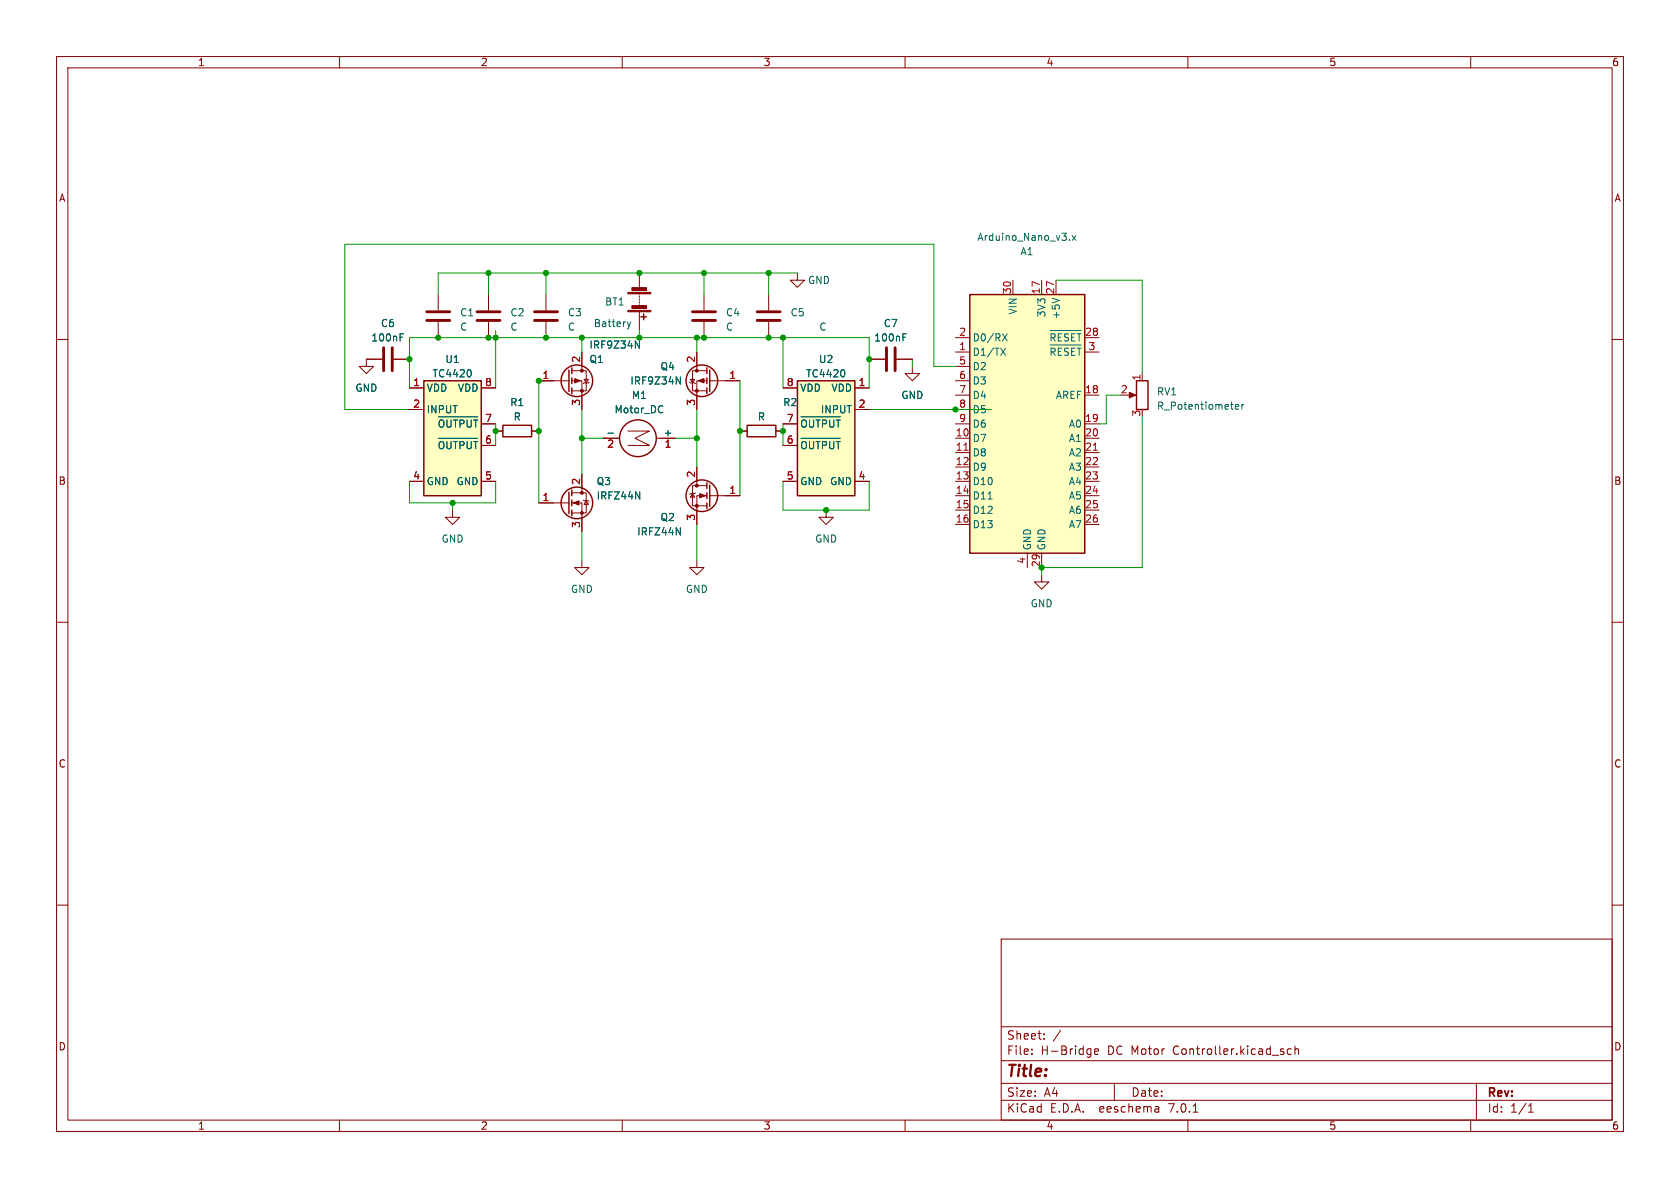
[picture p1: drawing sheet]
<svg xmlns="http://www.w3.org/2000/svg" width="297mm" height="210mm" viewBox="0 0 297 210" stroke-linecap="round" stroke-linejoin="round" font-family="sans-serif">
<g fill="none" stroke="#840000" stroke-width=".18">
<path d="M10 10h277v190h-277zM12 12h273v186h-273zM60 10v2M110 10v2M160 10v2M210 10v2M260 10v2M10 60h2M77.5 52.1v2.8M77.5 56.9v2.8M86.4 52.1v2.8M86.4 56.9v2.8"/>
<path d="M96.5 52.1v2.8M96.5 56.9v2.8M113 48.3v2.5M113 51.8v.3M113 52.3v.3M113 52.8v.3M113 53.3v.3M113 53.8v.3M113 55.1v3.3M124.5 52.1v2.8M124.5 56.9v2.8M135.9 52.1v2.8"/>
<path d="M135.9 56.9v2.8M141 48.3v1.2h1.2l-1.2 1.3-1.3-1.3h1.3M168.9 59.7h2.5M179.1 49.5v2.6M184.1 49.5v2.6M186.7 49.5v2.6M191.8 59.7h2.5M285 60h2M67.6 63.5h-2.8v1.3h1.2l-1.2 1.2-1.3-1.2h1.3M69.6 63.5h2.8M72.4 68.6h2.5M72.4 72.4h2.5"/>
<path d="M85.1 68.6h2.5M85.1 78.7h2.5M85.1 74.9h2.5M87.6 76.2h1.3M94 76.2h1.2M95.2 67.3h5.4M101.1 67.3h1.8v5.1M101.1 65.5h2.5v3.6h-2.5M102.9 62.2v3.3M103.3 67.1h.7l-.4 .6zM104.1 67.6l-.1 .1h-.7l-.2 .1M106.7 77.5h2.8"/>
<path d="M111 76.2h3.8l-2.5 1.3 2.5 1.2h-3.8M116 77.5h3.4M121.9 67.6l.1 .1h.8l.1 .1M122 67.1h.8l-.4 .6zM123.2 62.2v3.3M125 67.3h-1.8v5.1M125 65.5h-2.6v3.6h2.6M125.5 67.3h5.3M130.8 76.2h1.3M137.2 76.2h1.2M138.4 68.6h2.6M138.4 78.7h2.6"/>
<path d="M138.4 74.9h2.6M151.1 68.6h2.6M151.1 72.4h2.6M153.7 63.5h2.8M158.5 63.5h2.8M161.3 64.8v1.2h-1.3l1.3 1.3 1.3-1.3h-1.3M168.9 67.3h2.5M168.9 72.4h2.5M168.9 74.9h2.5M168.9 77.5h2.5M168.9 69.9h2.5M168.9 62.2h2.5"/>
<path d="M168.9 64.8h2.5M191.8 74.9h2.5M191.8 77.5h2.5M191.8 69.9h2.5M191.8 62.2h2.5M199.4 69.9h1M201.9 66v1.3M72.4 85.1h2.5M80 90.2v1.2h1.3l-1.3 1.3-1.3-1.3h1.3M85.1 85.1h2.5M95.2 88.9h5.4M101.1 88.9h1.8v5.1"/>
<path d="M101.1 87.1h2.5v3.6h-2.5M102.9 99.1v1.2h1.2l-1.2 1.3-1.3-1.3h1.3M102.9 83.8v3.3M103.1 88.4l.2 .1h.7l.1 .1M103.6 88.5l.4 .7h-.7zM122.4 87.2l.4 .7h-.8zM122.9 87.1l-.1 .1h-.8l-.1 .2M123.2 99.1v1.2h1.3l-1.3 1.3-1.3-1.3h1.3M123.2 82.6v3.3M125 87.6h-1.8v5.1M125 85.9h-2.6v3.5h2.6M125.5 87.6h5.3"/>
<path d="M138.4 85.1h2.6M146 90.2v1.2h1.3l-1.3 1.3-1.2-1.3h1.2M151.1 85.1h2.6M168.9 85.1h2.5M168.9 87.6h2.5M168.9 80h2.5M168.9 82.6h2.5M168.9 90.2h2.5M168.9 92.7h2.5M181.6 97.8v2.5M184.1 97.8v2.5M191.8 85.1h2.5"/>
<path d="M191.8 87.6h2.5M191.8 80h2.5M191.8 82.6h2.5M191.8 90.2h2.5M191.8 92.7h2.5M10 110h2M184.1 101.6v1.3h1.3l-1.3 1.2-1.2-1.2h1.2M285 110h2M10 160h2M285 160h2M177 166h108v32h-108zM60 198v2"/>
<path d="M110 198v2M160 198v2M177 194.5h108M177 191.5h108M177 187.5h108M177 181.5h108M182.4 186.3v.1M182.4 185.5v.1M184.6 183.6v.1M184.6 182.8v.1M193.5 185.9l.7-.1-.1-.3-.4-.1-.2 .2 .1 .7h.5M197 191.5v3"/>
<path d="M204.6 195.6l.3 .2v.8M204.9 196.5l-.5 .1M204.9 196h-.5M210 198v2M210.9 196.6h.9M226.9 186v.3M228.3 185.5l-.4-.1-.3 .3v.4l.1 .2h.6M228.9 185.5l.2-.1 .4 .1 .1 .9M228.9 184.9v1.5M260 198v2M261 191.5v6.5M270.2 196.6h.9"/>
<path d="M270.2 195.5l.4-.4v1.5"/>
</g>
<g fill="none" stroke="#840000" stroke-width=".51">
<path d="M75.4 56.6h4.1M75.4 55.1h4.1M84.3 56.6h4.1M84.3 55.1h4.1M94.5 56.6h4.1M94.5 55.1h4.1M122.4 56.6h4.1M122.4 55.1h4.1M133.9 56.6h4M133.9 55.1h4M67.8 61.5v4M69.3 61.5v4"/>
<path d="M156.7 61.5v4M158.2 61.5v4"/>
</g>
<g fill="none" stroke="#840000" stroke-width=".25">
<path d="M113.3 56h1M113.8 55.5v1M171.4 52.1h20.4v45.7h-20.4zM74.9 67.3h10.2v20.3h-10.2zM88.9 75.2h5.1v2h-5.1zM100.6 65.4v3.8M101.1 65v1M101.1 66.8v1M101.1 68.6v1M125 65v1M125 66.8v1M125 68.6v1"/>
<path d="M125.5 65.4v3.8M132.1 75.2h5.1v2h-5.1zM141 67.3h10.1v20.3h-10.1zM200.9 67.3h2v5.1h-2zM100.6 87v3.8M101.1 86.6v1M101.1 88.4v1M101.1 90.2v1M125 85.3v1.1M125 87.1v1M125 88.9v1M125.5 85.7v3.8"/>
<circle cx="102" cy="67.3" r="2.79"/>
<circle cx="112.8" cy="77.5" r="3.3"/>
<circle cx="124.1" cy="67.3" r="2.79"/>
<circle cx="102" cy="88.9" r="2.79"/>
<circle cx="124.1" cy="87.6" r="2.79"/>
</g>
<g fill="#840000" stroke="#840000" stroke-width=".18">
<path d="M123.4 67.3l1.1-.4v.8z"/>
<path d="M111 51.7h4.1v.2h-4.1z"/>
<path d="M111 54.9h4.1v.2h-4.1z"/>
<path d="M111.7 50.9h2.6v.5h-2.6z"/>
<path d="M111.7 54h2.6v.5h-2.6z"/>
<path d="M101.3 88.9l1.1-.4v.8z"/>
<path d="M101.6 66.9l1 .4-1 .4z"/>
<path d="M123.7 87.2l1 .4-1 .4z"/>
<path d="M199.6 69.3l1.2 .6-1.2 .5z"/>
<circle cx="123.2" cy="69.1" r=".25"/>
<circle cx="123.2" cy="65.5" r=".25"/>
<circle cx="102.9" cy="90.7" r=".25"/>
<circle cx="102.9" cy="87.1" r=".25"/>
<circle cx="102.9" cy="69.1" r=".25"/>
<circle cx="102.9" cy="65.5" r=".25"/>
<circle cx="123.2" cy="89.4" r=".25"/>
<circle cx="123.2" cy="85.9" r=".25"/>
</g>
<g fill="none" stroke="#006464" stroke-width=".18">
<path d="M70.7 59h.6M110.9 56.9l.3 .8M111.2 57.7l-.1 .3M111.5 56.9l-.3 .8M159.6 59h.6M177.2 59l.9 1.3M178.1 59l-.9 1.3M185.6 58.4h5.5M186 52.7l1.3 .4M186.5 59.2l-.2-.2h-.5v1.3M187.7 59h-.6v1.3M188.9 59.1l-.5-.1-.2 .2"/>
<path d="M189.1 42.4v.1M189.5 41.7l.7 .8M190.1 59h-.7v1.3M190.2 41.7l-.7 .8M190.4 59h.7M190.8 59v1.3M77.5 77.5h7M77.5 73.7h7M77.6 78.5a.42 .42 0 0 1 .5-.5 .42 .42 0 0 1 .4 .5M77.6 74.7a.42 .42 0 0 1 .5-.5 .42 .42 0 0 1 .4 .5M79 74.2v1.1M79 78.1v1"/>
<path d="M79.7 74.2v1.1M79.7 78.1v1M80.2 78.1h.7M80.2 74.2h.7M80.5 74.2v1.3M80.5 78.1v1.2M82 78.3l-.2-.2h-.5v1.2M82 74.5l-.2-.3h-.5v1.3M82.6 74.2v1.1M82.6 78.1v1M83.2 65.6v.8M83.3 74.2v1.1"/>
<path d="M83.3 78.1v1M83.7 78.1h.8M83.7 74.2h.8M84.1 74.2v1.3M84.1 78.1v1.2M107.5 76.6h.9M112.3 60.3l.7 1.2v-1.2M119.6 66.6l.7 1.3v-1.3M141.6 77.5h6.9M141.6 73.7h6.9M141.7 78.5a.42 .42 0 0 1 .4-.5 .42 .42 0 0 1 .5 .5M141.7 74.7a.42 .42 0 0 1 .4-.5 .42 .42 0 0 1 .5 .5"/>
<path d="M143.1 74.2v1.1M143.1 78.1v1M143.8 74.2v1.1M143.8 78.1v1M144.3 78.1h.7M144.3 74.2h.7M144.6 74.2v1.3M144.6 78.1v1.2M146.1 78.3l-.2-.2h-.5v1.2M146.1 74.5l-.2-.3h-.5v1.3M146.7 74.2v1.1M146.7 78.1v1"/>
<path d="M147.4 74.2v1.1M147.4 78.1v1M147.8 78.1h.8M147.8 74.2h.8M148.2 74.2v1.3M148.2 78.1v1.2M149.3 65.6v.8M176.9 61.5l.9 1.3M177.8 61.5l-.9 1.3M185.6 61h5.5M185.8 61.5v1.3M187.1 61.5v1.3"/>
<path d="M189.4 61.5v1.3M190.8 61.5v1.3M218.4 71.9l.6-.1-.1-.2-.3-.1-.2 .2 .1 .6h.4M219.5 71.5v.8M219.9 71.5l-.4 .2M112.4 86.9l.7 1.3v-1.3M119.6 93.3l.7 1.3v-1.3"/>
</g>
<g fill="#ffffc2" stroke="#ffffc2" stroke-width=".18">
<path d="M141 67.3h10.1v20.3h-10.1z"/>
<path d="M74.9 67.3h10.2v20.3h-10.2z"/>
<path d="M171.4 52.1h20.4v45.7h-20.4z"/>
</g>
<path d="M170.4 79.6h.7M193.3 79.6h.7" fill="none" stroke="#a90000" stroke-width=".18"/>
<g fill="none" stroke="#009600" stroke-width=".18">
<path d="M86.4 48.3v3.8M87.6 58.4v10.2M96.5 48.3v3.8M102.9 59.7v2.5M113 58.4v1.3M123.2 59.7v2.5M124.5 48.3v3.8M135.9 48.3v3.8M138.4 59.7v8.9M141 48.3h-63.5v3.8M186.7 49.5h15.2v16.5M72.4 68.6v-8.9h81.3v8.9"/>
<path d="M87.6 74.9v3.8M97.8 67.3h-2.6v21.6M102.9 77.5h3.8M102.9 72.4v11.4M119.4 77.5h3.8M123.2 72.4v10.2M130.8 67.3v20.3M138.4 74.9v3.8M153.7 72.4h21.6M161.3 63.5v1.3M168.9 64.8h-3.8v-21.6h-104.1v29.2h11.4M198.1 69.9h-2.5v5h-1.3"/>
<path d="M201.9 73.7v26.6h-17.8v1.3M72.4 85.1v3.8h15.2v-3.8M80 88.9v1.3M102.9 94v5.1M123.2 92.7v6.4M138.4 85.1v5.1h15.3v-5.1"/>
</g>
<g fill="#009600" stroke="#009600" stroke-width=".18">
<circle cx="113" cy="48.3" r=".46"/>
<circle cx="113" cy="59.7" r=".46"/>
<circle cx="124.5" cy="48.3" r=".46"/>
<circle cx="96.5" cy="59.7" r=".46"/>
<circle cx="102.9" cy="59.7" r=".46"/>
<circle cx="135.9" cy="48.3" r=".46"/>
<circle cx="135.9" cy="59.7" r=".46"/>
<circle cx="102.9" cy="77.5" r=".46"/>
<circle cx="153.7" cy="63.5" r=".46"/>
<circle cx="138.4" cy="76.2" r=".46"/>
<circle cx="123.2" cy="59.7" r=".46"/>
<circle cx="124.5" cy="59.7" r=".46"/>
<circle cx="123.2" cy="77.5" r=".46"/>
<circle cx="138.4" cy="59.7" r=".46"/>
<circle cx="130.8" cy="76.2" r=".46"/>
<circle cx="146" cy="90.2" r=".46"/>
<circle cx="86.4" cy="48.3" r=".46"/>
<circle cx="96.5" cy="48.3" r=".46"/>
<circle cx="80" cy="88.9" r=".46"/>
<circle cx="87.6" cy="59.7" r=".46"/>
<circle cx="86.4" cy="59.7" r=".46"/>
<circle cx="77.5" cy="59.7" r=".46"/>
<circle cx="72.4" cy="63.5" r=".46"/>
<circle cx="87.6" cy="76.2" r=".46"/>
<circle cx="95.2" cy="67.3" r=".46"/>
<circle cx="95.2" cy="76.2" r=".46"/>
<circle cx="168.9" cy="72.4" r=".46"/>
<circle cx="184.1" cy="100.3" r=".46"/>
</g>
<text font-size="2.8" fill="#840000" x="178" y="190.8">Title:</text>
<g font-size="2.1" fill="#840000">
<text x="178" y="183.9">Sheet:</text>
<text x="186.2" y="183.9">/</text>
<text x="178" y="186.6">File:</text>
<text x="184" y="186.6">H-Bridge</text>
<text x="195.8" y="186.6">DC Motor</text>
<text x="207.5" y="186.6">Controller.kicad_sch</text>
<text x="178" y="196.8">KiCad</text>
<text x="178" y="194">Size:</text>
<text x="184.6" y="194">A4</text>
<text x="185.7" y="196.8">E.D.A.</text>
<text x="194.4" y="196.8">eeschema</text>
<text x="200" y="194">Date:</text>
<text x="206.7" y="196.8">7.0.1</text>
<text x="263" y="194.2">Rev:</text>
<text x="263" y="196.8">Id:</text>
<text x="267" y="196.8">1/1</text>
</g>
<g font-size="1.8" fill="#840000">
<text x="35" y="11.8">1</text>
<text x="85" y="11.8">2</text>
<text x="135" y="11.8">3</text>
<text x="185" y="11.8">4</text>
<text x="235" y="11.8">5</text>
<text x="285" y="11.8">6</text>
<text x="10.4" y="35.8">A</text>
<text x="285.4" y="35.8">A</text>
<text x="10.3" y="85.8">B</text>
<text x="285.3" y="85.8">B</text>
<text x="10.3" y="135.8">C</text>
<text x="285.3" y="135.8">C</text>
<text x="10.3" y="185.8">D</text>
<text x="285.3" y="185.8">D</text>
<text x="35" y="199.8">1</text>
<text x="85" y="199.8">2</text>
<text x="135" y="199.8">3</text>
<text x="185" y="199.8">4</text>
<text x="235" y="199.8">5</text>
<text x="285" y="199.8">6</text>
</g>
<g font-size="1.8" fill="#006464">
<text x="172.7" y="42.7">Arduino_Nano_v3.x</text>
<text x="180.3" y="45.3">A1</text>
<text x="142.8" y="50.4">GND</text>
<text x="67.3" y="58">C6</text>
<text x="81.3" y="56.1">C1</text>
<text x="81.3" y="58.6">C</text>
<text x="90.2" y="56.1">C2</text>
<text x="90.2" y="58.6">C</text>
<text x="100.3" y="56.1">C3</text>
<text x="100.3" y="58.6">C</text>
<text x="104.9" y="58">Battery</text>
<text x="106.9" y="54.2">BT1</text>
<text x="128.3" y="56.1">C4</text>
<text x="128.3" y="58.6">C</text>
<text x="139.7" y="56.1">C5</text>
<text x="144.8" y="58.6">C</text>
<text x="156.2" y="58">C7</text>
<text x="179.9" y="55.7" transform="rotate(-90 179.9 55.7)">VIN</text>
<text x="185" y="56.2" transform="rotate(-90 185 56.2)">3V3</text>
<text x="187.5" y="56.6" transform="rotate(-90 187.5 56.6)">+5V</text>
<text x="65.6" y="60.5">100nF</text>
<text x="78.7" y="64.3">U1</text>
<text x="104.1" y="64.3">Q1</text>
<text x="104.1" y="61.8">IRF9Z34N</text>
<text x="116.7" y="65.6">Q4</text>
<text x="144.7" y="64.3">U2</text>
<text x="154.5" y="60.5">100nF</text>
<text x="172" y="63.1">D1/TX</text>
<text x="172" y="60.5">D0/RX</text>
<text x="172" y="65.6">D2</text>
<text x="185.4" y="61.1">~{RESET}</text>
<text x="185.4" y="63.7">~{RESET}</text>
<text x="62.8" y="69.4">GND</text>
<text x="75.4" y="69.4">VDD</text>
<text x="76.4" y="66.9">TC4420</text>
<text x="80.8" y="69.4">VDD</text>
<text x="90.1" y="71.9">R1</text>
<text x="111.4" y="68.1">IRF9Z34N</text>
<text x="111.6" y="70.7">M1</text>
<text x="138.4" y="71.9">R2</text>
<text x="141.5" y="69.4">VDD</text>
<text x="142.4" y="66.9">TC4420</text>
<text x="146.9" y="69.4">VDD</text>
<text x="159.3" y="70.7">GND</text>
<text x="172" y="68.1">D3</text>
<text x="172" y="70.7">D4</text>
<text x="186.5" y="70.7">AREF</text>
<text x="204.5" y="70">RV1</text>
<text x="75.4" y="73.2">INPUT</text>
<text x="77.3" y="76.4">~{OUTPUT}</text>
<text x="90.7" y="74.5">R</text>
<text x="108.6" y="73.2">Motor_DC</text>
<text x="117.3" y="77.2">+</text>
<text x="133.9" y="74.5">R</text>
<text x="141.5" y="76.4">~{OUTPUT}</text>
<text x="145" y="73.2">INPUT</text>
<text x="172" y="73.2">D5</text>
<text x="172" y="75.8">D6</text>
<text x="188.8" y="75.8">A0</text>
<text x="204.5" y="72.6">R_Potentiometer</text>
<text x="77.3" y="80.2">~{OUTPUT}</text>
<text x="141.5" y="80.2">~{OUTPUT}</text>
<text x="172" y="78.3">D7</text>
<text x="172" y="80.8">D8</text>
<text x="172" y="83.4">D9</text>
<text x="188.8" y="78.3">A1</text>
<text x="188.8" y="80.8">A2</text>
<text x="188.8" y="83.4">A3</text>
<text x="75.4" y="85.9">GND GND</text>
<text x="105.4" y="85.9">Q3</text>
<text x="105.4" y="88.5">IRFZ44N</text>
<text x="141.5" y="85.9">GND GND</text>
<text x="172" y="85.9">D10</text>
<text x="172" y="88.5">D11</text>
<text x="188.8" y="85.9">A4</text>
<text x="188.8" y="88.5">A5</text>
<text x="112.6" y="94.8">IRFZ44N</text>
<text x="116.7" y="92.3">Q2</text>
<text x="172" y="91">D12</text>
<text x="172" y="93.5">D13</text>
<text x="188.8" y="91">A6</text>
<text x="188.8" y="93.5">A7</text>
<text x="78" y="96.1">GND</text>
<text x="144.1" y="96.1">GND</text>
<text x="182.4" y="97.3" transform="rotate(-90 182.4 97.3)">GND</text>
<text x="185" y="97.3" transform="rotate(-90 185 97.3)">GND</text>
<text x="100.9" y="105">GND</text>
<text x="121.2" y="105">GND</text>
<text x="182.2" y="107.5">GND</text>
</g>
<g font-size="1.8" fill="#a90000">
<text x="178.8" y="52.1" transform="rotate(-90 178.8 52.1)">30</text>
<text x="183.9" y="52.1" transform="rotate(-90 183.9 52.1)">17</text>
<text x="186.4" y="52.1" transform="rotate(-90 186.4 52.1)">27</text>
<text x="169.5" y="59.4">2</text>
<text x="191.8" y="59.4">28</text>
<text x="102.6" y="64.2" transform="rotate(-90 102.6 64.2)">2</text>
<text x="122.9" y="64.2" transform="rotate(-90 122.9 64.2)">2</text>
<text x="169.5" y="62">1</text>
<text x="169.5" y="64.5">5</text>
<text x="192.4" y="62">3</text>
<text x="73" y="68.3">1</text>
<text x="85.7" y="68.3">8</text>
<text x="95.9" y="67.1">1</text>
<text x="102.6" y="71.8" transform="rotate(-90 102.6 71.8)">3</text>
<text x="122.9" y="71.8" transform="rotate(-90 122.9 71.8)">3</text>
<text x="128.9" y="67.1">1</text>
<text x="139" y="68.3">8</text>
<text x="151.7" y="68.3">1</text>
<text x="169.5" y="67.1">6</text>
<text x="169.5" y="69.6">7</text>
<text x="191.8" y="69.6">18</text>
<text x="198.1" y="69.6">2</text>
<text x="201.7" y="67.3" transform="rotate(-90 201.7 67.3)">1</text>
<text x="73" y="72.1">2</text>
<text x="85.7" y="74.7">7</text>
<text x="139" y="74.7">7</text>
<text x="151.7" y="72.1">2</text>
<text x="168.9" y="77.2">10</text>
<text x="169.5" y="72.1">8</text>
<text x="169.5" y="74.7">9</text>
<text x="191.8" y="74.7">19</text>
<text x="191.8" y="77.2">20</text>
<text x="201.7" y="73.7" transform="rotate(-90 201.7 73.7)">3</text>
<text x="85.7" y="78.5">6</text>
<text x="107.3" y="79.4">2</text>
<text x="117.4" y="79.4">1</text>
<text x="139" y="78.5">6</text>
<text x="168.9" y="79.8">11</text>
<text x="168.9" y="82.3">12</text>
<text x="191.8" y="79.8">21</text>
<text x="191.8" y="82.3">22</text>
<text x="73" y="84.8">4</text>
<text x="85.7" y="84.8">5</text>
<text x="95.9" y="88.6">1</text>
<text x="102.6" y="85.8" transform="rotate(-90 102.6 85.8)">2</text>
<text x="122.9" y="84.5" transform="rotate(-90 122.9 84.5)">2</text>
<text x="128.9" y="87.4">1</text>
<text x="139" y="84.8">5</text>
<text x="151.7" y="84.8">4</text>
<text x="168.9" y="84.8">13</text>
<text x="168.9" y="87.4">14</text>
<text x="168.9" y="89.9">15</text>
<text x="191.8" y="84.8">23</text>
<text x="191.8" y="87.4">24</text>
<text x="191.8" y="89.9">25</text>
<text x="102.6" y="93.4" transform="rotate(-90 102.6 93.4)">3</text>
<text x="122.9" y="92.1" transform="rotate(-90 122.9 92.1)">3</text>
<text x="168.9" y="92.5">16</text>
<text x="191.8" y="92.5">26</text>
<text x="181.4" y="99.7" transform="rotate(-90 181.4 99.7)">4</text>
<text x="183.9" y="100.3" transform="rotate(-90 183.9 100.3)">29</text>
</g>
</svg>
